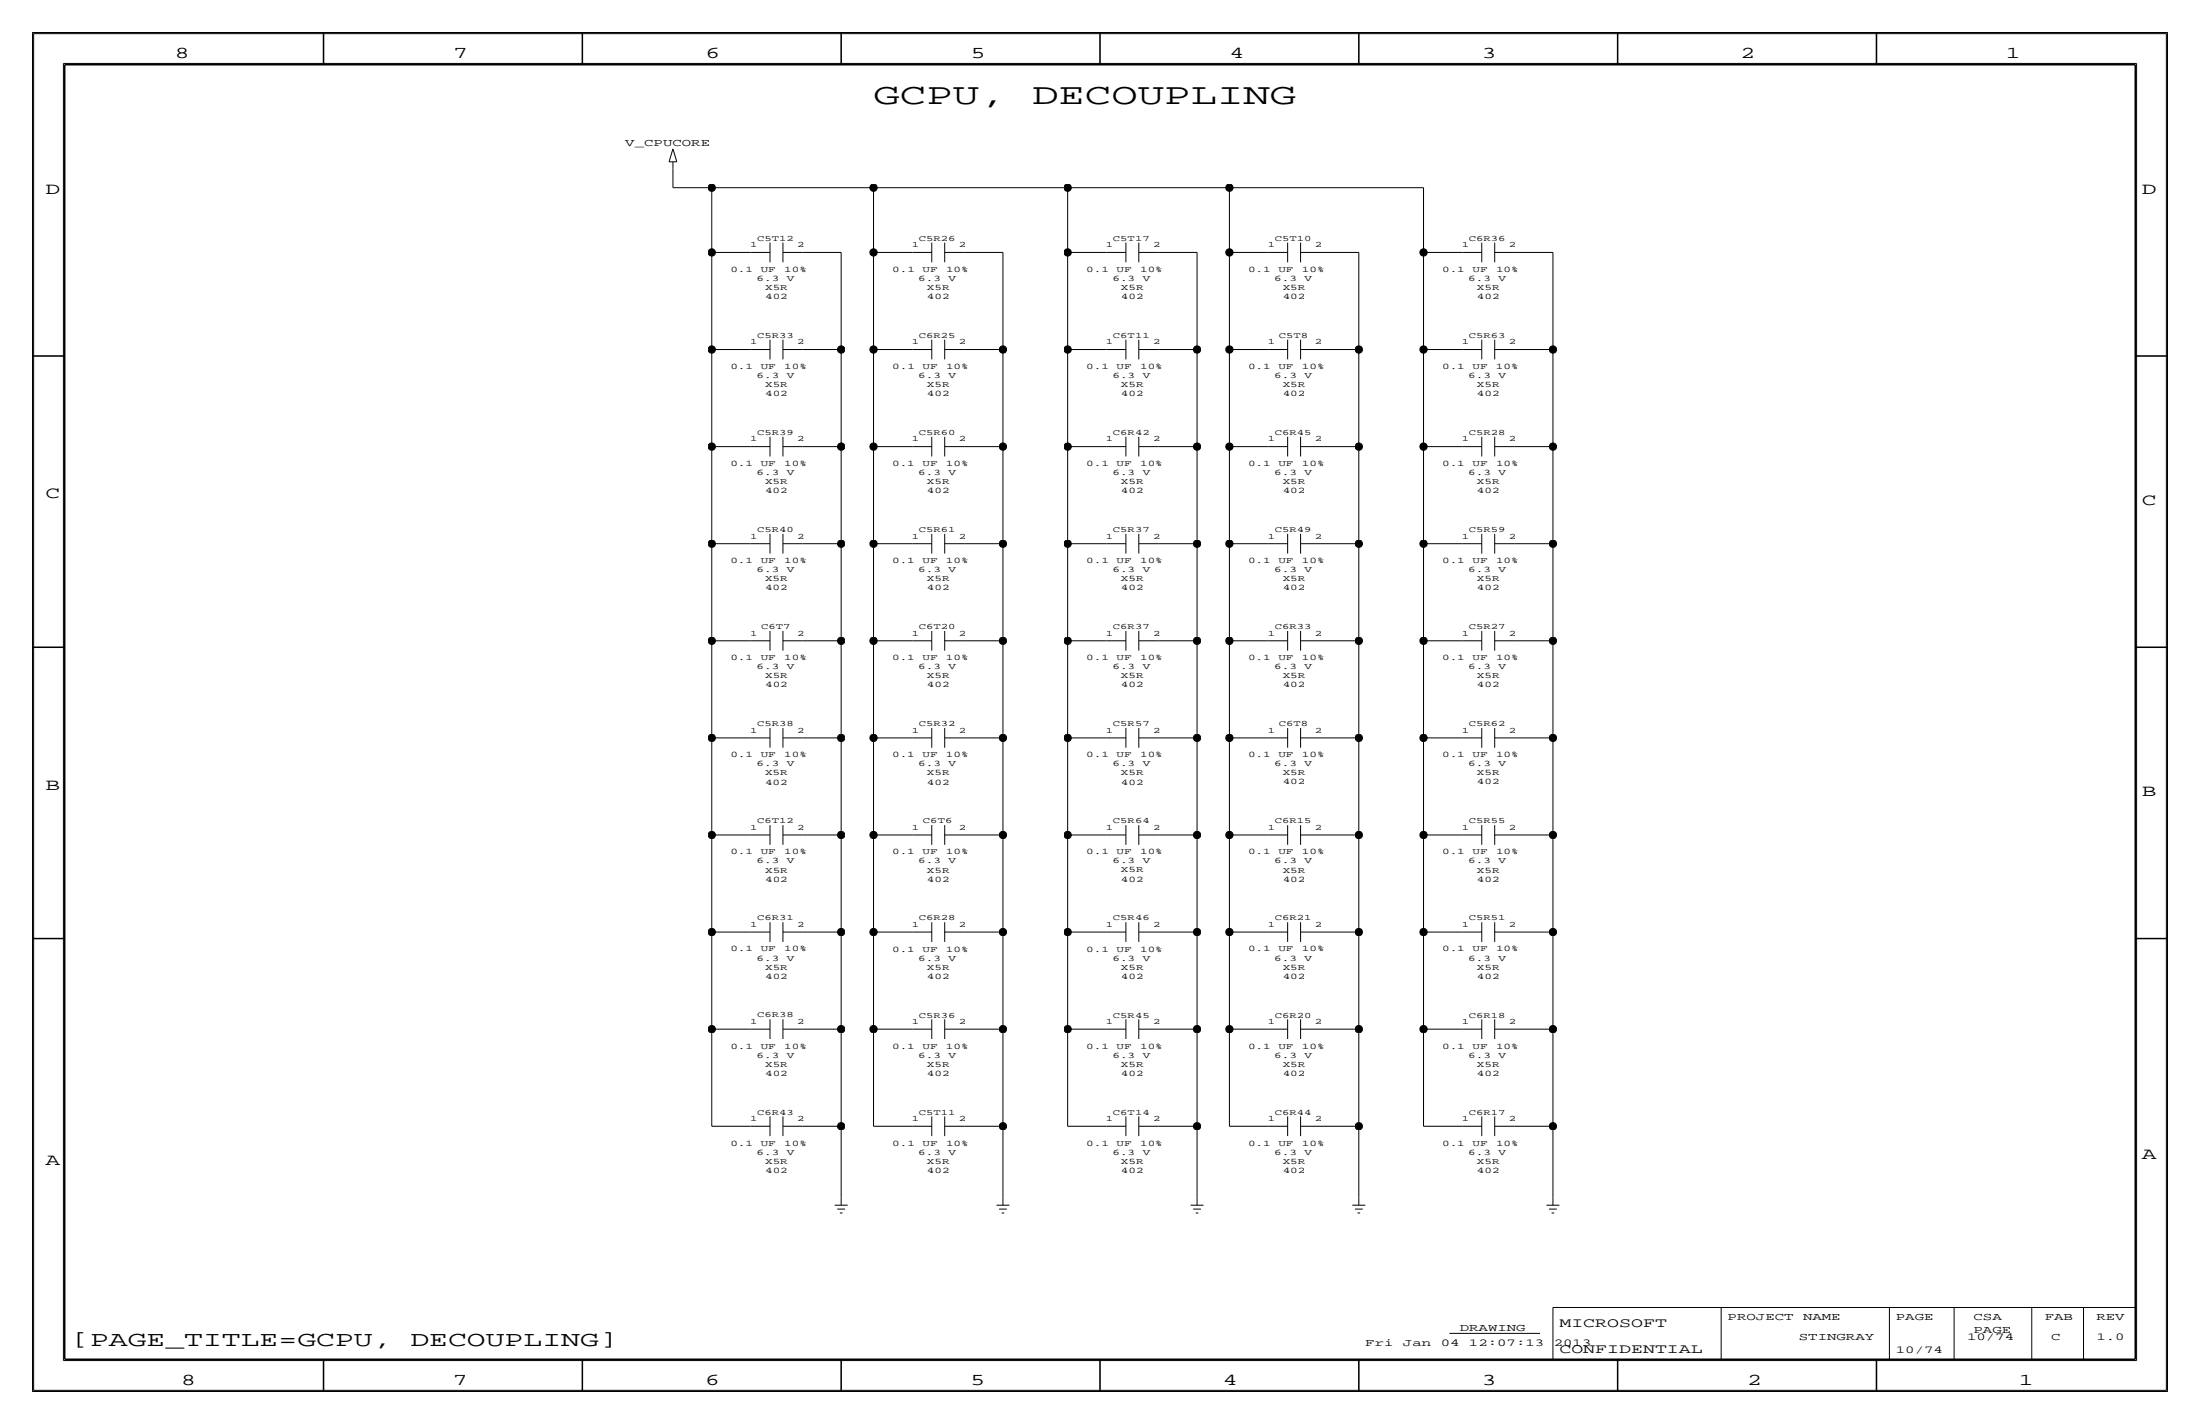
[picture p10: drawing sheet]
<svg xmlns="http://www.w3.org/2000/svg" width="432mm" height="279mm" viewBox="0 0 432 279" stroke-linecap="round" stroke-linejoin="round" font-family="sans-serif">
<!-- layer: Nets -->
<g fill="none" stroke="#000" stroke-width=".2">
<path d="M132.1 33v3.8zM132.1 36.8h7.6zM139.7 36.8v12.7zM139.7 36.8h31.7zM171.4 36.8v12.7zM171.4 36.8h38.1zM209.5 36.8v12.7zM209.5 36.8h31.8zM241.3 36.8v12.7zM241.3 36.8h38.1zM279.4 36.8v12.7zM139.7 49.5v19.1z"/>
<path d="M139.7 49.5h7.6zM157.5 49.5h7.6zM165.1 49.5v19.1zM171.4 49.5v19.1zM171.5 49.5h7.6zM189.2 49.5h7.7zM196.8 49.5v19.1zM209.5 49.5h7.7zM209.5 49.5v19.1zM227.3 49.5h7.7zM234.9 49.5v19.1zM241.3 49.5h7.6z"/>
<path d="M241.3 49.5v19.1zM259.1 49.5h7.6zM266.7 49.5v19.1zM279.4 49.5h7.6zM279.4 49.5v19.1zM297.2 49.5h7.6zM304.8 49.5v19.1zM139.7 68.6h7.6zM139.7 68.6v19zM157.5 68.6h7.6zM165.1 68.6v19zM171.4 68.6h7.7z"/>
<path d="M171.4 68.6v19zM189.2 68.6h7.6zM196.8 68.6v19zM209.5 68.6h7.7zM209.5 68.6v19zM227.3 68.6h7.6zM234.9 68.6v19zM241.3 68.6h7.6zM241.3 68.6v19zM259.1 68.6h7.6zM266.7 68.6v19zM279.4 68.6h7.6z"/>
<path d="M279.4 68.6v19zM297.2 68.6h7.6zM304.8 68.6v19zM139.7 87.6v19.1zM139.7 87.6h7.6zM157.5 87.6h7.6zM165.1 87.6v19.1zM171.4 87.6h7.7zM171.4 87.6v19.1zM189.2 87.6h7.6zM196.8 87.6v19.1zM209.5 87.6h7.7z"/>
<path d="M209.5 87.6v19.1zM227.3 87.6h7.6zM234.9 87.6v19.1zM241.3 87.6h7.6zM241.3 87.6v19.1zM259.1 87.6h7.6zM266.7 87.6v19.1zM279.4 87.6h7.6zM279.4 87.6v19.1zM297.2 87.6h7.6zM304.8 87.6v19.1zM139.7 106.7v19z"/>
<path d="M139.7 106.7h7.6zM157.5 106.7h7.6zM165.1 106.7v19zM171.4 106.7h7.7zM171.4 106.7v19zM189.2 106.7h7.6zM196.8 106.7v19zM209.5 106.7h7.7zM209.5 106.7v19zM227.3 106.7h7.6zM234.9 106.7v19zM241.3 106.7h7.6z"/>
<path d="M241.3 106.7v19zM259.1 106.7h7.6zM266.7 106.7v19zM279.4 106.7h7.6zM279.4 106.7v19zM297.2 106.7h7.6zM304.8 106.7v19zM139.7 125.7h7.6zM139.7 125.7v19.1zM157.5 125.7h7.6zM165.1 125.7v19.1zM171.4 125.7h7.7z"/>
<path d="M171.4 125.7v19.1zM189.2 125.7h7.6zM196.8 125.7v19.1zM209.5 125.7h7.7zM209.5 125.7v19.1zM227.3 125.7h7.7zM234.9 125.7v19.1zM241.3 125.7h7.6zM241.3 125.7v19.1zM259.1 125.7h7.6zM266.7 125.7v19.1zM279.4 125.7h7.6z"/>
<path d="M279.4 125.7v19.1zM297.2 125.7h7.6zM304.8 125.7v19.1zM139.7 144.8h7.6zM139.7 144.8v19zM157.5 144.8h7.6zM165.1 144.8v19zM171.4 144.8h7.7zM171.4 144.8v19zM189.2 144.8h7.6zM196.8 144.8v19zM209.5 144.8h7.7z"/>
<path d="M209.5 144.8v19zM227.3 144.8h7.7zM234.9 144.8v19zM241.3 144.8h7.6zM241.3 144.8v19zM259.1 144.8h7.6zM266.7 144.8v19zM279.4 144.8h7.6zM279.4 144.8v19zM297.2 144.8h7.6zM304.8 144.8v19zM139.7 163.8h7.6z"/>
<path d="M139.7 163.8v19.1zM157.5 163.8h7.6zM165.1 163.8v19.1zM171.4 163.8h7.7zM171.4 163.8v19.1zM189.2 163.8h7.6zM196.8 163.8v19.1zM209.5 163.8h7.7zM209.5 163.8v19.1zM227.3 163.8h7.7zM234.9 163.8v19.1zM241.3 163.8h7.6z"/>
<path d="M241.3 163.8v19.1zM259.1 163.8h7.6zM266.7 163.8v19.1zM279.4 163.8h7.6zM279.4 163.8v19.1zM297.2 163.8h7.6zM304.8 163.8v19.1zM139.7 182.9h7.6zM139.7 182.9v19zM157.5 182.9h7.6zM165.1 182.9v19zM171.4 182.9h7.7z"/>
<path d="M171.4 182.9v19zM189.2 182.9h7.6zM196.8 182.9v19zM209.5 182.9h7.7zM209.5 182.9v19zM227.3 182.9h7.6zM234.9 182.9v19zM241.3 182.9h7.6zM241.3 182.9v19zM259.1 182.9h7.6zM266.7 182.9v19zM279.4 182.9h7.6z"/>
<path d="M279.4 182.9v19zM297.2 182.9h7.6zM304.8 182.9v19zM139.7 201.9h7.6zM139.7 201.9v19.1zM157.5 201.9h7.6zM165.1 201.9v19.1zM171.4 201.9h7.7zM171.4 201.9v19.1zM189.2 201.9h7.6zM196.8 201.9v19.1zM209.5 201.9h7.7z"/>
<path d="M209.5 201.9v19.1zM227.3 201.9h7.6zM234.9 201.9v19.1zM241.3 201.9h7.6zM241.3 201.9v19.1zM259.1 201.9h7.6zM266.7 201.9v19.1zM279.4 201.9h7.6zM279.4 201.9v19.1zM297.2 201.9h7.6zM304.8 201.9v19.1zM139.7 221h7.6z"/>
<path d="M157.5 221h7.6zM165.1 221v13.9zM171.4 221h7.7zM189.2 221h7.6zM196.8 221v13.9zM209.5 221h7.7zM227.3 221h7.6zM234.9 221v13.9zM241.3 221h7.6zM259.1 221h7.6zM266.7 221v13.9zM279.4 221h7.6z"/>
<path d="M297.2 221h7.6zM304.8 221v13.9z"/>
</g>
<g fill="#000" stroke="#000" stroke-width=".2">
<circle cx="139.7" cy="36.8" r=".72"/>
<circle cx="171.4" cy="36.8" r=".72"/>
<circle cx="209.6" cy="36.8" r=".72"/>
<circle cx="241.3" cy="36.8" r=".72"/>
<circle cx="139.7" cy="49.5" r=".72"/>
<circle cx="171.4" cy="49.5" r=".72"/>
<circle cx="209.6" cy="49.5" r=".72"/>
<circle cx="241.3" cy="49.5" r=".72"/>
<circle cx="279.4" cy="49.5" r=".72"/>
<circle cx="139.7" cy="68.6" r=".72"/>
<circle cx="165.1" cy="68.6" r=".72"/>
<circle cx="171.4" cy="68.6" r=".72"/>
<circle cx="196.9" cy="68.6" r=".72"/>
<circle cx="209.6" cy="68.6" r=".72"/>
<circle cx="235" cy="68.6" r=".72"/>
<circle cx="241.3" cy="68.6" r=".72"/>
<circle cx="266.7" cy="68.6" r=".72"/>
<circle cx="279.4" cy="68.6" r=".72"/>
<circle cx="304.8" cy="68.6" r=".72"/>
<circle cx="139.7" cy="87.6" r=".72"/>
<circle cx="165.1" cy="87.6" r=".72"/>
<circle cx="171.4" cy="87.6" r=".72"/>
<circle cx="196.9" cy="87.6" r=".72"/>
<circle cx="209.6" cy="87.6" r=".72"/>
<circle cx="235" cy="87.6" r=".72"/>
<circle cx="241.3" cy="87.6" r=".72"/>
<circle cx="266.7" cy="87.6" r=".72"/>
<circle cx="279.4" cy="87.6" r=".72"/>
<circle cx="304.8" cy="87.6" r=".72"/>
<circle cx="139.7" cy="106.7" r=".72"/>
<circle cx="165.1" cy="106.7" r=".72"/>
<circle cx="171.4" cy="106.7" r=".72"/>
<circle cx="196.9" cy="106.7" r=".72"/>
<circle cx="209.6" cy="106.7" r=".72"/>
<circle cx="235" cy="106.7" r=".72"/>
<circle cx="241.3" cy="106.7" r=".72"/>
<circle cx="266.7" cy="106.7" r=".72"/>
<circle cx="279.4" cy="106.7" r=".72"/>
<circle cx="304.8" cy="106.7" r=".72"/>
<circle cx="139.7" cy="125.7" r=".72"/>
<circle cx="165.1" cy="125.7" r=".72"/>
<circle cx="171.4" cy="125.7" r=".72"/>
<circle cx="196.9" cy="125.7" r=".72"/>
<circle cx="209.6" cy="125.7" r=".72"/>
<circle cx="235" cy="125.7" r=".72"/>
<circle cx="241.3" cy="125.7" r=".72"/>
<circle cx="266.7" cy="125.7" r=".72"/>
<circle cx="279.4" cy="125.7" r=".72"/>
<circle cx="304.8" cy="125.7" r=".72"/>
<circle cx="139.7" cy="144.8" r=".72"/>
<circle cx="165.1" cy="144.8" r=".72"/>
<circle cx="171.4" cy="144.8" r=".72"/>
<circle cx="196.9" cy="144.8" r=".72"/>
<circle cx="209.6" cy="144.8" r=".72"/>
<circle cx="235" cy="144.8" r=".72"/>
<circle cx="241.3" cy="144.8" r=".72"/>
<circle cx="266.7" cy="144.8" r=".72"/>
<circle cx="279.4" cy="144.8" r=".72"/>
<circle cx="304.8" cy="144.8" r=".72"/>
<circle cx="139.7" cy="163.8" r=".72"/>
<circle cx="165.1" cy="163.8" r=".72"/>
<circle cx="171.4" cy="163.8" r=".72"/>
<circle cx="196.9" cy="163.8" r=".72"/>
<circle cx="209.6" cy="163.8" r=".72"/>
<circle cx="235" cy="163.8" r=".72"/>
<circle cx="241.3" cy="163.8" r=".72"/>
<circle cx="266.7" cy="163.8" r=".72"/>
<circle cx="279.4" cy="163.8" r=".72"/>
<circle cx="304.8" cy="163.8" r=".72"/>
<circle cx="139.7" cy="182.9" r=".72"/>
<circle cx="165.1" cy="182.9" r=".72"/>
<circle cx="171.4" cy="182.9" r=".72"/>
<circle cx="196.9" cy="182.9" r=".72"/>
<circle cx="209.6" cy="182.9" r=".72"/>
<circle cx="235" cy="182.9" r=".72"/>
<circle cx="241.3" cy="182.9" r=".72"/>
<circle cx="266.7" cy="182.9" r=".72"/>
<circle cx="279.4" cy="182.9" r=".72"/>
<circle cx="304.8" cy="182.9" r=".72"/>
<circle cx="139.7" cy="201.9" r=".72"/>
<circle cx="165.1" cy="201.9" r=".72"/>
<circle cx="171.4" cy="201.9" r=".72"/>
<circle cx="196.9" cy="201.9" r=".72"/>
<circle cx="209.6" cy="201.9" r=".72"/>
<circle cx="235" cy="201.9" r=".72"/>
<circle cx="241.3" cy="201.9" r=".72"/>
<circle cx="266.7" cy="201.9" r=".72"/>
<circle cx="279.4" cy="201.9" r=".72"/>
<circle cx="304.8" cy="201.9" r=".72"/>
<circle cx="165.1" cy="221" r=".72"/>
<circle cx="196.9" cy="221" r=".72"/>
<circle cx="235" cy="221" r=".72"/>
<circle cx="266.7" cy="221" r=".72"/>
<circle cx="304.8" cy="221" r=".72"/>
</g>
<!-- layer: Components -->
<g fill="none" stroke="#000" stroke-width=".2">
<path d="M131.3 31.8h1.5zM132.1 31.8v1.2zM132.1 29.2l.7 2.5zM132.1 29.2l-.8 2.6zM147.3 49.5h3.8zM151.1 47.6v3.9zM153.7 49.5h3.8zM153.7 47.6v3.9zM179.1 49.5h3.8zM182.9 47.6v3.9zM185.4 49.5h3.8zM185.4 47.6v3.9z"/>
<path d="M217.2 49.5h3.8zM221 47.6v3.9zM223.5 49.5h3.8zM223.5 47.6v3.9zM248.9 49.5h3.8zM252.7 47.6v3.9zM255.3 49.5h3.8zM255.3 47.6v3.9zM287 49.5h3.8zM290.8 47.6v3.9zM293.4 49.5h3.8zM293.4 47.6v3.9z"/>
<path d="M147.3 68.6h3.8zM151.1 66.6v3.9zM153.7 68.6h3.8zM153.7 66.6v3.9zM179.1 68.6h3.8zM182.9 66.6v3.9zM185.4 68.6h3.8zM185.4 66.6v3.9zM217.2 68.6h3.8zM221 66.6v3.9zM223.5 68.6h3.8zM223.5 66.6v3.9z"/>
<path d="M248.9 68.6h3.8zM252.7 66.6v3.9zM255.3 68.6h3.8zM255.3 66.6v3.9zM287 68.6h3.8zM290.8 66.6v3.9zM293.4 68.6h3.8zM293.4 66.6v3.9zM147.3 87.6h3.8zM151.1 85.7v3.9zM153.7 87.6h3.8zM153.7 85.7v3.9z"/>
<path d="M179.1 87.6h3.8zM182.9 85.7v3.9zM185.4 87.6h3.8zM185.4 85.7v3.9zM217.2 87.6h3.8zM221 85.7v3.9zM223.5 87.6h3.8zM223.5 85.7v3.9zM248.9 87.6h3.8zM252.7 85.7v3.9zM255.3 87.6h3.8zM255.3 85.7v3.9z"/>
<path d="M287 87.6h3.8zM290.8 85.7v3.9zM293.4 87.6h3.8zM293.4 85.7v3.9zM147.3 106.7h3.8zM151.1 104.7v3.9zM153.7 106.7h3.8zM153.7 104.7v3.9zM179.1 106.7h3.8zM182.9 104.7v3.9zM185.4 106.7h3.8zM185.4 104.7v3.9z"/>
<path d="M217.2 106.7h3.8zM221 104.7v3.9zM223.5 106.7h3.8zM223.5 104.7v3.9zM248.9 106.7h3.8zM252.7 104.7v3.9zM255.3 106.7h3.8zM255.3 104.7v3.9zM287 106.7h3.8zM290.8 104.7v3.9zM293.4 106.7h3.8zM293.4 104.7v3.9z"/>
<path d="M147.3 125.7h3.8zM151.1 123.8v3.9zM153.7 125.7h3.8zM153.7 123.8v3.9zM179.1 125.7h3.8zM182.9 123.8v3.9zM185.4 125.7h3.8zM185.4 123.8v3.9zM217.2 125.7h3.8zM221 123.8v3.9zM223.5 125.7h3.8zM223.5 123.8v3.9z"/>
<path d="M248.9 125.7h3.8zM252.7 123.8v3.9zM255.3 125.7h3.8zM255.3 123.8v3.9zM287 125.7h3.8zM290.8 123.8v3.9zM293.4 125.7h3.8zM293.4 123.8v3.9zM147.3 144.8h3.8zM151.1 142.8v3.9zM153.7 144.8h3.8zM153.7 142.8v3.9z"/>
<path d="M179.1 144.8h3.8zM182.9 142.8v3.9zM185.4 144.8h3.8zM185.4 142.8v3.9zM217.2 144.8h3.8zM221 142.8v3.9zM223.5 144.8h3.8zM223.5 142.8v3.9zM248.9 144.8h3.8zM252.7 142.8v3.9zM255.3 144.8h3.8zM255.3 142.8v3.9z"/>
<path d="M287 144.8h3.8zM290.8 142.8v3.9zM293.4 144.8h3.8zM293.4 142.8v3.9zM147.3 163.8h3.8zM151.1 161.9v3.9zM153.7 163.8h3.8zM153.7 161.9v3.9zM179.1 163.8h3.8zM182.9 161.9v3.9zM185.4 163.8h3.8zM185.4 161.9v3.9z"/>
<path d="M217.2 163.8h3.8zM221 161.9v3.9zM223.5 163.8h3.8zM223.5 161.9v3.9zM248.9 163.8h3.8zM252.7 161.9v3.9zM255.3 163.8h3.8zM255.3 161.9v3.9zM287 163.8h3.8zM290.8 161.9v3.9zM293.4 163.8h3.8zM293.4 161.9v3.9z"/>
<path d="M147.3 182.9h3.8zM151.1 200v3.9zM151.1 180.9v3.9zM153.7 200v3.9zM153.7 182.9h3.8zM153.7 180.9v3.9zM179.1 182.9h3.8zM182.9 200v3.9zM182.9 180.9v3.9zM185.4 200v3.9zM185.4 182.9h3.8zM185.4 180.9v3.9z"/>
<path d="M217.2 182.9h3.8zM221 200v3.9zM221 180.9v3.9zM223.5 200v3.9zM223.5 182.9h3.8zM223.5 180.9v3.9zM248.9 182.9h3.8zM252.7 200v3.9zM252.7 180.9v3.9zM255.3 200v3.9zM255.3 182.9h3.8zM255.3 180.9v3.9z"/>
<path d="M287 182.9h3.8zM290.8 200v3.9zM290.8 180.9v3.9zM293.4 200v3.9zM293.4 182.9h3.8zM293.4 180.9v3.9zM147.3 201.9h3.8zM151.1 219v3.9zM153.7 219v3.9zM153.7 201.9h3.8zM179.1 201.9h3.8zM182.9 219v3.9z"/>
<path d="M185.4 201.9h3.8zM185.4 219v3.9zM217.2 201.9h3.8zM221 219v3.9zM223.5 219v3.9zM223.5 201.9h3.8zM248.9 201.9h3.8zM252.7 219v3.9zM255.3 201.9h3.8zM255.3 219v3.9zM287 201.9h3.8zM290.8 219v3.9z"/>
<path d="M293.4 201.9h3.8zM293.4 219v3.9zM147.3 221h3.8zM153.7 221h3.8zM163.8 236.5h2.6zM164.3 237.2h1.6zM164.8 238h.6zM165.1 234.9v1.6zM179.1 221h3.8zM185.4 221h3.8zM195.6 236.5h2.5zM196.1 237.2h1.5z"/>
<path d="M196.6 238h.5zM196.8 234.9v1.6zM217.2 221h3.8zM223.5 221h3.8zM233.7 236.5h2.5zM234.2 237.2h1.5zM234.7 238h.5zM234.9 234.9v1.6zM248.9 221h3.8zM255.3 221h3.8zM265.4 236.5h2.6zM265.9 237.2h1.6z"/>
<path d="M266.4 238h.6zM266.7 234.9v1.6zM287 221h3.8zM293.4 221h3.8zM303.5 236.5h2.6zM304 237.2h1.6zM304.5 238h.6zM304.8 234.9v1.6zM284.5 261.6h17.8z"/>
</g>
<!-- layer: Page Border and Title Block -->
<g fill="none" stroke="#000" stroke-width=".3">
<path d="M6.3 6.3v266.7zM6.4 6.3h419zM12.7 12.7h406.4zM12.7 12.7v254zM63.5 6.3v6.4zM114.3 6.3v6.4zM165.1 6.3v6.4zM215.9 6.3v6.4zM266.7 6.3v6.4zM317.5 6.3v6.4zM368.3 6.3v6.4zM419.1 12.7v254z"/>
<path d="M425.4 6.3v266.7zM6.3 69.8h6.4zM419.1 69.8h6.3zM6.3 127h6.4zM419.1 127h6.3zM6.3 184.1h6.4zM419.1 184.1h6.3zM6.4 273h419zM12.7 266.7h406.4zM63.5 266.7v6.3zM114.3 266.7v6.3zM165.1 266.7v6.3z"/>
<path d="M215.9 266.7v6.3zM266.7 266.7v6.3zM317.5 266.7v6.3zM368.3 266.7v6.3z"/>
</g>
<g fill="none" stroke="#000" stroke-width=".2">
<path d="M6.6 6.6h418.6zM6.6 6.6v266.2zM12.4 12.4v254.6zM12.4 12.4h407zM419.4 12.4v254.6zM425.2 6.6v266.2zM304.8 256.5v10.2zM304.8 256.5h114.3zM337.8 256.5v10.2zM370.8 256.5v10.2zM383.5 256.5v10.2zM398.8 256.5v10.2z"/>
<path d="M408.9 256.5v10.2zM6.6 272.8h418.6zM12.4 267h407z"/>
</g>
<g font-size="5.8">
<text x="171.4" y="20.3">GCPU,</text>
<text x="202.6" y="20.3">DECOUPLING</text>
</g>
<g font-size="4.2">
<text x="14" y="264.2">[PAGE_TITLE=GCPU,</text>
<text x="80.6" y="264.2">DECOUPLING]</text>
</g>
<g font-size="3.3">
<text x="34.3" y="11.4">8</text>
<text x="88.9" y="11.4">7</text>
<text x="138.5" y="11.4">6</text>
<text x="190.5" y="11.4">5</text>
<text x="241.3" y="11.4">4</text>
<text x="290.8" y="11.4">3</text>
<text x="341.6" y="11.4">2</text>
<text x="393.7" y="11.4">1</text>
<text x="8.9" y="38.1">D</text>
<text x="420.4" y="38.1">D</text>
<text x="8.9" y="97.8">C</text>
<text x="420.4" y="99.1">C</text>
<text x="8.9" y="154.9">B</text>
<text x="420.4" y="156.2">B</text>
<text x="420.4" y="227.3">A</text>
<text x="8.9" y="228.6">A</text>
<text x="35.6" y="271.8">8</text>
<text x="88.9" y="271.8">7</text>
<text x="138.4" y="271.8">6</text>
<text x="190.5" y="271.8">5</text>
<text x="240" y="271.8">4</text>
<text x="290.8" y="271.8">3</text>
<text x="342.9" y="271.8">2</text>
<text x="396.2" y="271.8">1</text>
</g>
<g font-size="2.6">
<text x="306.1" y="260.4">MICROSOFT</text>
<text x="306.1" y="265.4">CONFIDENTIAL</text>
</g>
<g font-size="2.1">
<text x="122.7" y="28.5">V_CPUCORE</text>
<text x="286.5" y="261.1">DRAWING</text>
<text x="339.1" y="259.1">PROJECT</text>
<text x="353.1" y="262.9">STINGRAY</text>
<text x="353.9" y="259.1">NAME</text>
<text x="372.1" y="259.1">PAGE</text>
<text x="386.1" y="262.9">10/74</text>
<text x="387.4" y="259.1">CSA</text>
<text x="387.4" y="261.6">PAGE</text>
<text x="401.3" y="259.1">FAB</text>
<text x="402.6" y="262.9">C</text>
<text x="411.5" y="259.1">REV</text>
<text x="411.5" y="262.9">1.0</text>
<text x="268" y="264.2">Fri</text>
<text x="275.4" y="264.2">Jan</text>
<text x="282.8" y="264.2">04</text>
<text x="288.3" y="264.2">12:07:13</text>
<text x="305" y="264.2">2013</text>
<text x="372.1" y="265.4">10/74</text>
</g>
<g font-size="1.7">
<text x="143.4" y="53.3">0.1</text>
<text x="149.3" y="53.3">UF</text>
<text x="153.9" y="53.3">10%</text>
<text x="175.1" y="53.3">0.1</text>
<text x="181.1" y="53.3">UF</text>
<text x="185.7" y="53.3">10%</text>
<text x="213.2" y="53.3">0.1</text>
<text x="219.2" y="53.3">UF</text>
<text x="223.8" y="53.3">10%</text>
<text x="245" y="53.3">0.1</text>
<text x="250.9" y="53.3">UF</text>
<text x="255.5" y="53.3">10%</text>
<text x="283.1" y="53.3">0.1</text>
<text x="289" y="53.3">UF</text>
<text x="293.6" y="53.3">10%</text>
<text x="148.5" y="55.1">6.3</text>
<text x="150.2" y="58.7">402</text>
<text x="150.2" y="56.9">X5R</text>
<text x="154.4" y="55.1">V</text>
<text x="180.2" y="55.1">6.3</text>
<text x="181.9" y="58.7">402</text>
<text x="181.9" y="56.9">X5R</text>
<text x="186.2" y="55.1">V</text>
<text x="218.3" y="55.1">6.3</text>
<text x="220" y="58.7">402</text>
<text x="220" y="56.9">X5R</text>
<text x="224.3" y="55.1">V</text>
<text x="250.1" y="55.1">6.3</text>
<text x="251.8" y="56.9">X5R</text>
<text x="251.8" y="58.7">402</text>
<text x="256" y="55.1">V</text>
<text x="288.2" y="55.1">6.3</text>
<text x="289.9" y="56.9">X5R</text>
<text x="289.9" y="58.7">402</text>
<text x="294.1" y="55.1">V</text>
<text x="143.4" y="72.4">0.1</text>
<text x="148.5" y="74.2">6.3</text>
<text x="149.3" y="72.4">UF</text>
<text x="150.2" y="75.9">X5R</text>
<text x="150.2" y="77.7">402</text>
<text x="153.9" y="72.4">10%</text>
<text x="154.4" y="74.2">V</text>
<text x="175.1" y="72.4">0.1</text>
<text x="180.2" y="74.2">6.3</text>
<text x="181.1" y="72.4">UF</text>
<text x="181.9" y="75.9">X5R</text>
<text x="181.9" y="77.7">402</text>
<text x="185.7" y="72.4">10%</text>
<text x="186.2" y="74.2">V</text>
<text x="213.2" y="72.4">0.1</text>
<text x="218.3" y="74.2">6.3</text>
<text x="219.2" y="72.4">UF</text>
<text x="220" y="75.9">X5R</text>
<text x="220" y="77.7">402</text>
<text x="223.8" y="72.4">10%</text>
<text x="224.3" y="74.2">V</text>
<text x="245" y="72.4">0.1</text>
<text x="250.1" y="74.2">6.3</text>
<text x="250.9" y="72.4">UF</text>
<text x="251.8" y="75.9">X5R</text>
<text x="251.8" y="77.7">402</text>
<text x="255.5" y="72.4">10%</text>
<text x="256" y="74.2">V</text>
<text x="283.1" y="72.4">0.1</text>
<text x="288.2" y="74.2">6.3</text>
<text x="289" y="72.4">UF</text>
<text x="289.9" y="77.7">402</text>
<text x="289.9" y="75.9">X5R</text>
<text x="293.6" y="72.4">10%</text>
<text x="294.1" y="74.2">V</text>
<text x="143.4" y="91.4">0.1</text>
<text x="148.5" y="93.2">6.3</text>
<text x="149.3" y="91.4">UF</text>
<text x="150.2" y="95">X5R</text>
<text x="153.9" y="91.4">10%</text>
<text x="154.4" y="93.2">V</text>
<text x="175.1" y="91.4">0.1</text>
<text x="180.2" y="93.2">6.3</text>
<text x="181.1" y="91.4">UF</text>
<text x="181.9" y="95">X5R</text>
<text x="185.7" y="91.4">10%</text>
<text x="186.2" y="93.2">V</text>
<text x="213.2" y="91.4">0.1</text>
<text x="218.3" y="93.2">6.3</text>
<text x="219.2" y="91.4">UF</text>
<text x="220" y="95">X5R</text>
<text x="223.8" y="91.4">10%</text>
<text x="224.3" y="93.2">V</text>
<text x="245" y="91.4">0.1</text>
<text x="250.1" y="93.2">6.3</text>
<text x="250.9" y="91.4">UF</text>
<text x="251.8" y="95">X5R</text>
<text x="255.5" y="91.4">10%</text>
<text x="256" y="93.2">V</text>
<text x="283.1" y="91.4">0.1</text>
<text x="288.2" y="93.2">6.3</text>
<text x="289" y="91.4">UF</text>
<text x="289.9" y="95">X5R</text>
<text x="293.6" y="91.4">10%</text>
<text x="294.1" y="93.2">V</text>
<text x="150.2" y="96.8">402</text>
<text x="181.9" y="96.8">402</text>
<text x="220" y="96.8">402</text>
<text x="251.8" y="96.8">402</text>
<text x="289.9" y="96.8">402</text>
<text x="143.4" y="110.5">0.1</text>
<text x="148.5" y="112.3">6.3</text>
<text x="149.3" y="110.5">UF</text>
<text x="153.9" y="110.5">10%</text>
<text x="154.4" y="112.3">V</text>
<text x="175.1" y="110.5">0.1</text>
<text x="180.2" y="112.3">6.3</text>
<text x="181.1" y="110.5">UF</text>
<text x="185.7" y="110.5">10%</text>
<text x="186.2" y="112.3">V</text>
<text x="213.2" y="110.5">0.1</text>
<text x="218.3" y="112.3">6.3</text>
<text x="219.2" y="110.5">UF</text>
<text x="223.8" y="110.5">10%</text>
<text x="224.3" y="112.3">V</text>
<text x="245" y="110.5">0.1</text>
<text x="250.1" y="112.3">6.3</text>
<text x="250.9" y="110.5">UF</text>
<text x="255.5" y="110.5">10%</text>
<text x="256" y="112.3">V</text>
<text x="283.1" y="110.5">0.1</text>
<text x="288.2" y="112.3">6.3</text>
<text x="289" y="110.5">UF</text>
<text x="293.6" y="110.5">10%</text>
<text x="294.1" y="112.3">V</text>
<text x="150.2" y="115.8">402</text>
<text x="150.2" y="114.1">X5R</text>
<text x="181.9" y="114">X5R</text>
<text x="181.9" y="115.8">402</text>
<text x="220" y="115.8">402</text>
<text x="220" y="114">X5R</text>
<text x="251.8" y="115.8">402</text>
<text x="251.8" y="114">X5R</text>
<text x="289.9" y="115.8">402</text>
<text x="289.9" y="114">X5R</text>
<text x="143.4" y="129.5">0.1</text>
<text x="148.5" y="131.3">6.3</text>
<text x="149.3" y="129.5">UF</text>
<text x="153.9" y="129.5">10%</text>
<text x="154.4" y="131.3">V</text>
<text x="175.1" y="129.5">0.1</text>
<text x="180.2" y="131.3">6.3</text>
<text x="181.1" y="129.5">UF</text>
<text x="185.7" y="129.5">10%</text>
<text x="186.2" y="131.3">V</text>
<text x="213.2" y="129.5">0.1</text>
<text x="218.3" y="131.3">6.3</text>
<text x="219.2" y="129.5">UF</text>
<text x="223.8" y="129.5">10%</text>
<text x="224.3" y="131.3">V</text>
<text x="245" y="129.5">0.1</text>
<text x="250.1" y="131.3">6.3</text>
<text x="250.9" y="129.5">UF</text>
<text x="255.5" y="129.5">10%</text>
<text x="256" y="131.3">V</text>
<text x="283.1" y="129.5">0.1</text>
<text x="288.2" y="131.3">6.3</text>
<text x="289" y="129.5">UF</text>
<text x="293.6" y="129.5">10%</text>
<text x="294.1" y="131.3">V</text>
<text x="150.2" y="134.9">402</text>
<text x="150.2" y="133.1">X5R</text>
<text x="181.9" y="134.9">402</text>
<text x="181.9" y="133.1">X5R</text>
<text x="220" y="134.9">402</text>
<text x="220" y="133.1">X5R</text>
<text x="251.8" y="134.9">402</text>
<text x="251.8" y="133.1">X5R</text>
<text x="289.9" y="134.9">402</text>
<text x="289.9" y="133.1">X5R</text>
<text x="143.4" y="148.6">0.1</text>
<text x="149.3" y="148.6">UF</text>
<text x="153.9" y="148.6">10%</text>
<text x="175.1" y="148.6">0.1</text>
<text x="181.1" y="148.6">UF</text>
<text x="185.7" y="148.6">10%</text>
<text x="213.2" y="148.6">0.1</text>
<text x="219.2" y="148.6">UF</text>
<text x="223.8" y="148.6">10%</text>
<text x="245" y="148.6">0.1</text>
<text x="250.9" y="148.6">UF</text>
<text x="255.5" y="148.6">10%</text>
<text x="283.1" y="148.6">0.1</text>
<text x="289" y="148.6">UF</text>
<text x="293.6" y="148.6">10%</text>
<text x="148.5" y="150.4">6.3</text>
<text x="150.2" y="153.9">402</text>
<text x="150.2" y="152.1">X5R</text>
<text x="154.4" y="150.4">V</text>
<text x="180.2" y="150.4">6.3</text>
<text x="181.9" y="153.9">402</text>
<text x="181.9" y="152.2">X5R</text>
<text x="186.2" y="150.4">V</text>
<text x="218.3" y="150.4">6.3</text>
<text x="220" y="153.9">402</text>
<text x="220" y="152.1">X5R</text>
<text x="224.3" y="150.4">V</text>
<text x="250.1" y="150.4">6.3</text>
<text x="251.8" y="153.9">402</text>
<text x="251.8" y="152.1">X5R</text>
<text x="256" y="150.4">V</text>
<text x="288.2" y="150.4">6.3</text>
<text x="289.9" y="153.9">402</text>
<text x="289.9" y="152.1">X5R</text>
<text x="294.1" y="150.4">V</text>
<text x="143.4" y="167.6">0.1</text>
<text x="149.3" y="167.6">UF</text>
<text x="153.9" y="167.6">10%</text>
<text x="175.1" y="167.6">0.1</text>
<text x="181.1" y="167.6">UF</text>
<text x="185.7" y="167.6">10%</text>
<text x="213.2" y="167.6">0.1</text>
<text x="219.2" y="167.6">UF</text>
<text x="223.8" y="167.6">10%</text>
<text x="245" y="167.6">0.1</text>
<text x="250.9" y="167.6">UF</text>
<text x="255.5" y="167.6">10%</text>
<text x="283.1" y="167.6">0.1</text>
<text x="289" y="167.6">UF</text>
<text x="293.6" y="167.6">10%</text>
<text x="148.5" y="169.4">6.3</text>
<text x="150.2" y="173">402</text>
<text x="150.2" y="171.2">X5R</text>
<text x="154.4" y="169.4">V</text>
<text x="180.2" y="169.4">6.3</text>
<text x="181.9" y="171.2">X5R</text>
<text x="181.9" y="173">402</text>
<text x="186.2" y="169.4">V</text>
<text x="218.3" y="169.4">6.3</text>
<text x="220" y="173">402</text>
<text x="220" y="171.2">X5R</text>
<text x="224.3" y="169.4">V</text>
<text x="250.1" y="169.4">6.3</text>
<text x="251.8" y="173">402</text>
<text x="251.8" y="171.2">X5R</text>
<text x="256" y="169.4">V</text>
<text x="288.2" y="169.4">6.3</text>
<text x="289.9" y="171.2">X5R</text>
<text x="289.9" y="173">402</text>
<text x="294.1" y="169.4">V</text>
<text x="143.4" y="186.7">0.1</text>
<text x="148.5" y="188.5">6.3</text>
<text x="149.3" y="186.7">UF</text>
<text x="150.2" y="190.2">X5R</text>
<text x="153.9" y="186.7">10%</text>
<text x="154.4" y="188.5">V</text>
<text x="175.1" y="186.7">0.1</text>
<text x="180.2" y="188.5">6.3</text>
<text x="181.1" y="186.7">UF</text>
<text x="181.9" y="190.2">X5R</text>
<text x="185.7" y="186.7">10%</text>
<text x="186.2" y="188.5">V</text>
<text x="213.2" y="186.7">0.1</text>
<text x="218.3" y="188.5">6.3</text>
<text x="219.2" y="186.7">UF</text>
<text x="220" y="190.2">X5R</text>
<text x="223.8" y="186.7">10%</text>
<text x="224.3" y="188.5">V</text>
<text x="245" y="186.7">0.1</text>
<text x="250.1" y="188.5">6.3</text>
<text x="250.9" y="186.7">UF</text>
<text x="251.8" y="190.2">X5R</text>
<text x="255.5" y="186.7">10%</text>
<text x="256" y="188.5">V</text>
<text x="283.1" y="186.7">0.1</text>
<text x="288.2" y="188.5">6.3</text>
<text x="289" y="186.7">UF</text>
<text x="289.9" y="190.2">X5R</text>
<text x="293.6" y="186.7">10%</text>
<text x="294.1" y="188.5">V</text>
<text x="150.2" y="192">402</text>
<text x="181.9" y="192">402</text>
<text x="220" y="192">402</text>
<text x="251.8" y="192">402</text>
<text x="289.9" y="192">402</text>
<text x="143.4" y="205.7">0.1</text>
<text x="148.5" y="207.5">6.3</text>
<text x="149.3" y="205.7">UF</text>
<text x="150.2" y="209.3">X5R</text>
<text x="153.9" y="205.7">10%</text>
<text x="154.4" y="207.5">V</text>
<text x="175.1" y="205.7">0.1</text>
<text x="180.2" y="207.5">6.3</text>
<text x="181.1" y="205.7">UF</text>
<text x="181.9" y="209.3">X5R</text>
<text x="185.7" y="205.7">10%</text>
<text x="186.2" y="207.5">V</text>
<text x="213.2" y="205.7">0.1</text>
<text x="218.3" y="207.5">6.3</text>
<text x="219.2" y="205.7">UF</text>
<text x="220" y="209.3">X5R</text>
<text x="223.8" y="205.7">10%</text>
<text x="224.3" y="207.5">V</text>
<text x="245" y="205.7">0.1</text>
<text x="250.1" y="207.5">6.3</text>
<text x="250.9" y="205.7">UF</text>
<text x="251.8" y="209.3">X5R</text>
<text x="255.5" y="205.7">10%</text>
<text x="256" y="207.5">V</text>
<text x="283.1" y="205.7">0.1</text>
<text x="288.2" y="207.5">6.3</text>
<text x="289" y="205.7">UF</text>
<text x="289.9" y="209.3">X5R</text>
<text x="293.6" y="205.7">10%</text>
<text x="294.1" y="207.5">V</text>
<text x="150.2" y="211.1">402</text>
<text x="181.9" y="211.1">402</text>
<text x="220" y="211.1">402</text>
<text x="251.8" y="211.1">402</text>
<text x="289.9" y="211.1">402</text>
<text x="143.4" y="224.8">0.1</text>
<text x="148.5" y="226.6">6.3</text>
<text x="149.3" y="224.8">UF</text>
<text x="153.9" y="224.8">10%</text>
<text x="154.4" y="226.6">V</text>
<text x="175.1" y="224.8">0.1</text>
<text x="180.2" y="226.6">6.3</text>
<text x="181.1" y="224.8">UF</text>
<text x="185.7" y="224.8">10%</text>
<text x="186.2" y="226.6">V</text>
<text x="213.2" y="224.8">0.1</text>
<text x="218.3" y="226.6">6.3</text>
<text x="219.2" y="224.8">UF</text>
<text x="223.8" y="224.8">10%</text>
<text x="224.3" y="226.6">V</text>
<text x="245" y="224.8">0.1</text>
<text x="250.1" y="226.6">6.3</text>
<text x="250.9" y="224.8">UF</text>
<text x="255.5" y="224.8">10%</text>
<text x="256" y="226.6">V</text>
<text x="283.1" y="224.8">0.1</text>
<text x="288.2" y="226.6">6.3</text>
<text x="289" y="224.8">UF</text>
<text x="293.6" y="224.8">10%</text>
<text x="294.1" y="226.6">V</text>
<text x="150.2" y="230.1">402</text>
<text x="150.2" y="228.3">X5R</text>
<text x="181.9" y="228.3">X5R</text>
<text x="181.9" y="230.1">402</text>
<text x="220" y="230.1">402</text>
<text x="220" y="228.3">X5R</text>
<text x="251.8" y="230.1">402</text>
<text x="251.8" y="228.3">X5R</text>
<text x="289.9" y="228.3">X5R</text>
<text x="289.9" y="230.1">402</text>
</g>
<g font-size="1.6">
<text x="148.6" y="47.2">C5T12</text>
<text x="180.3" y="47.2">C5R26</text>
<text x="218.4" y="47.2">C5T17</text>
<text x="250.2" y="47.2">C5T10</text>
<text x="288.3" y="47.2">C6R36</text>
<text x="147.2" y="48.5">1</text>
<text x="156.5" y="48.5">2</text>
<text x="179" y="48.5">1</text>
<text x="188.2" y="48.5">2</text>
<text x="217.1" y="48.5">1</text>
<text x="226.3" y="48.5">2</text>
<text x="248.8" y="48.5">1</text>
<text x="258.1" y="48.5">2</text>
<text x="286.9" y="48.5">1</text>
<text x="296.2" y="48.5">2</text>
<text x="147.2" y="67.6">1</text>
<text x="148.6" y="66.3">C5R33</text>
<text x="156.5" y="67.6">2</text>
<text x="179" y="67.6">1</text>
<text x="180.3" y="66.3">C6R25</text>
<text x="188.2" y="67.6">2</text>
<text x="217.1" y="67.6">1</text>
<text x="218.4" y="66.3">C6T11</text>
<text x="226.3" y="67.6">2</text>
<text x="248.8" y="67.6">1</text>
<text x="251" y="66.3">C5T8</text>
<text x="258.1" y="67.6">2</text>
<text x="286.9" y="67.6">1</text>
<text x="288.3" y="66.3">C5R63</text>
<text x="296.2" y="67.6">2</text>
<text x="147.2" y="86.6">1</text>
<text x="148.6" y="85.3">C5R39</text>
<text x="156.5" y="86.6">2</text>
<text x="179" y="86.6">1</text>
<text x="180.3" y="85.3">C5R60</text>
<text x="188.2" y="86.6">2</text>
<text x="217.1" y="86.6">1</text>
<text x="218.4" y="85.3">C6R42</text>
<text x="226.3" y="86.6">2</text>
<text x="248.8" y="86.6">1</text>
<text x="250.2" y="85.3">C6R45</text>
<text x="258.1" y="86.6">2</text>
<text x="286.9" y="86.6">1</text>
<text x="288.3" y="85.3">C5R28</text>
<text x="296.2" y="86.6">2</text>
<text x="147.2" y="105.7">1</text>
<text x="148.6" y="104.4">C5R40</text>
<text x="156.5" y="105.7">2</text>
<text x="179" y="105.7">1</text>
<text x="180.3" y="104.4">C5R61</text>
<text x="188.2" y="105.7">2</text>
<text x="217.1" y="105.7">1</text>
<text x="218.4" y="104.4">C5R37</text>
<text x="226.3" y="105.7">2</text>
<text x="248.8" y="105.7">1</text>
<text x="250.2" y="104.4">C5R49</text>
<text x="258.1" y="105.7">2</text>
<text x="286.9" y="105.7">1</text>
<text x="288.3" y="104.4">C5R59</text>
<text x="296.2" y="105.7">2</text>
<text x="147.2" y="124.7">1</text>
<text x="149.4" y="123.4">C6T7</text>
<text x="156.5" y="124.7">2</text>
<text x="179" y="124.7">1</text>
<text x="180.3" y="123.4">C6T20</text>
<text x="188.2" y="124.7">2</text>
<text x="217.1" y="124.7">1</text>
<text x="218.4" y="123.4">C6R37</text>
<text x="226.3" y="124.7">2</text>
<text x="248.8" y="124.7">1</text>
<text x="250.2" y="123.4">C6R33</text>
<text x="258.1" y="124.7">2</text>
<text x="286.9" y="124.7">1</text>
<text x="288.3" y="123.4">C5R27</text>
<text x="296.2" y="124.7">2</text>
<text x="147.2" y="143.8">1</text>
<text x="148.6" y="142.5">C5R38</text>
<text x="156.5" y="143.8">2</text>
<text x="179" y="143.8">1</text>
<text x="180.3" y="142.5">C5R32</text>
<text x="188.2" y="143.8">2</text>
<text x="217.1" y="143.8">1</text>
<text x="218.4" y="142.5">C5R57</text>
<text x="226.3" y="143.8">2</text>
<text x="248.8" y="143.8">1</text>
<text x="251" y="142.5">C6T8</text>
<text x="258.1" y="143.8">2</text>
<text x="286.9" y="143.8">1</text>
<text x="288.3" y="142.5">C5R62</text>
<text x="296.2" y="143.8">2</text>
<text x="148.6" y="161.5">C6T12</text>
<text x="181.2" y="161.5">C6T6</text>
<text x="218.4" y="161.5">C5R64</text>
<text x="250.2" y="161.5">C6R15</text>
<text x="288.3" y="161.5">C5R55</text>
<text x="147.2" y="162.8">1</text>
<text x="156.5" y="162.8">2</text>
<text x="179" y="162.8">1</text>
<text x="188.2" y="162.8">2</text>
<text x="217.1" y="162.8">1</text>
<text x="226.3" y="162.8">2</text>
<text x="248.8" y="162.8">1</text>
<text x="258.1" y="162.8">2</text>
<text x="286.9" y="162.8">1</text>
<text x="296.2" y="162.8">2</text>
<text x="147.2" y="181.9">1</text>
<text x="148.6" y="180.6">C6R31</text>
<text x="156.5" y="181.9">2</text>
<text x="179" y="181.9">1</text>
<text x="180.3" y="180.6">C6R28</text>
<text x="188.2" y="181.9">2</text>
<text x="217.1" y="181.9">1</text>
<text x="218.4" y="180.6">C5R46</text>
<text x="226.3" y="181.9">2</text>
<text x="248.8" y="181.9">1</text>
<text x="250.2" y="180.6">C6R21</text>
<text x="258.1" y="181.9">2</text>
<text x="286.9" y="181.9">1</text>
<text x="288.3" y="180.6">C5R51</text>
<text x="296.2" y="181.9">2</text>
<text x="147.2" y="200.9">1</text>
<text x="148.6" y="199.6">C6R38</text>
<text x="156.5" y="200.9">2</text>
<text x="179" y="200.9">1</text>
<text x="180.3" y="199.6">C5R36</text>
<text x="188.2" y="200.9">2</text>
<text x="217.1" y="200.9">1</text>
<text x="218.4" y="199.6">C5R45</text>
<text x="226.3" y="200.9">2</text>
<text x="248.8" y="200.9">1</text>
<text x="250.2" y="199.6">C6R20</text>
<text x="258.1" y="200.9">2</text>
<text x="286.9" y="200.9">1</text>
<text x="288.3" y="199.6">C6R18</text>
<text x="296.2" y="200.9">2</text>
<text x="147.2" y="220">1</text>
<text x="148.6" y="218.7">C6R43</text>
<text x="156.5" y="220">2</text>
<text x="179" y="220">1</text>
<text x="180.3" y="218.7">C5T11</text>
<text x="188.2" y="220">2</text>
<text x="217.1" y="220">1</text>
<text x="218.4" y="218.7">C6T14</text>
<text x="226.3" y="220">2</text>
<text x="248.8" y="220">1</text>
<text x="250.2" y="218.7">C6R44</text>
<text x="258.1" y="220">2</text>
<text x="286.9" y="220">1</text>
<text x="288.3" y="218.7">C6R17</text>
<text x="296.2" y="220">2</text>
</g>
</svg>
